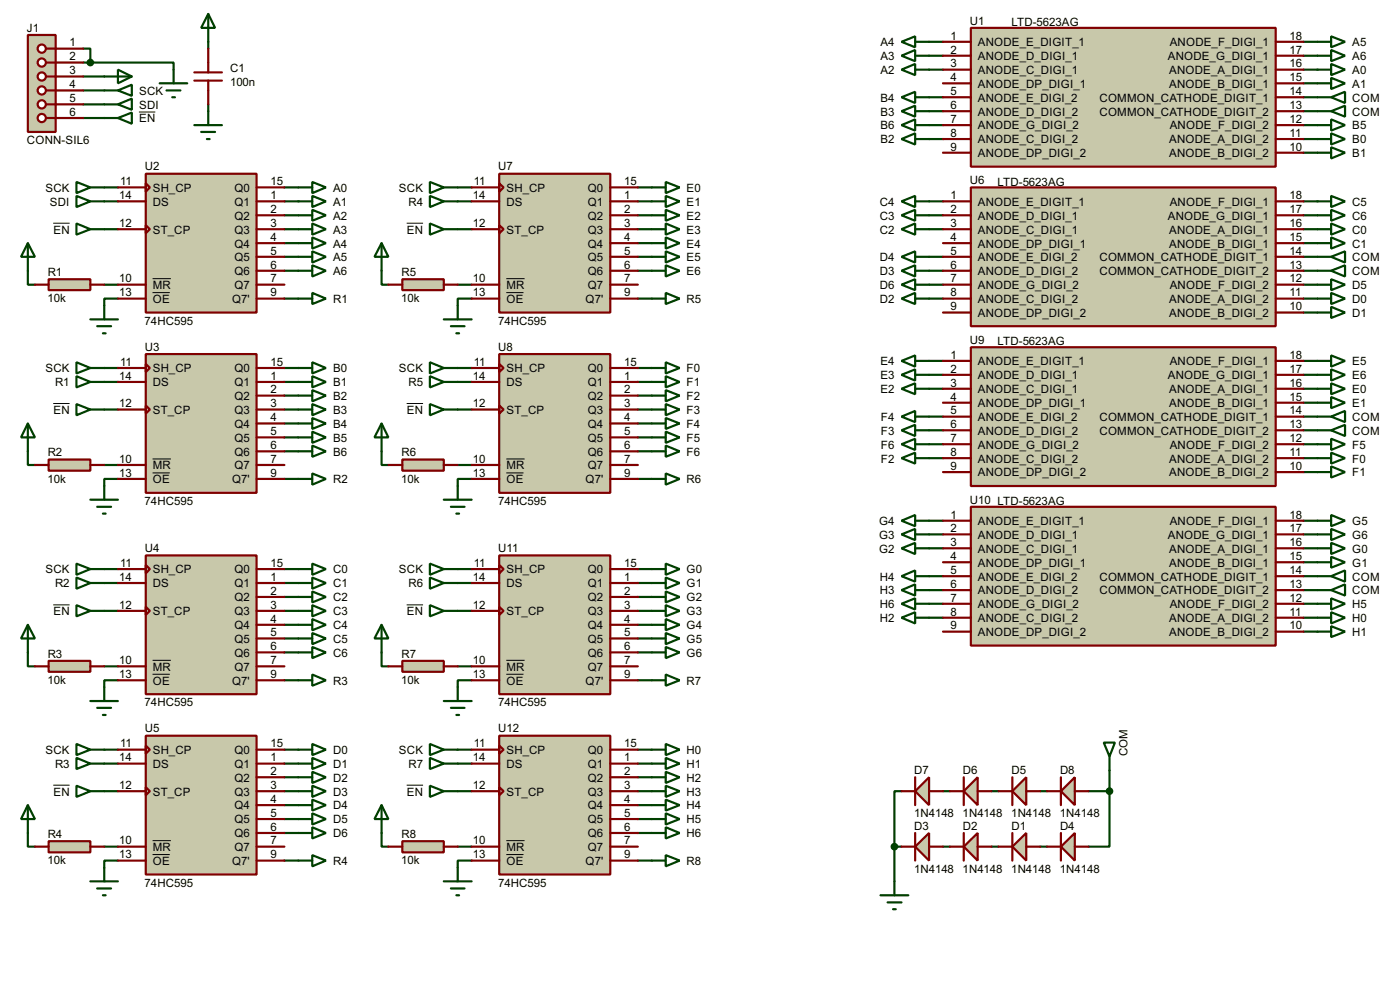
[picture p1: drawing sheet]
<svg xmlns="http://www.w3.org/2000/svg" width="256mm" height="180mm" viewBox="0 0 256 180" stroke-linecap="round" stroke-linejoin="round" font-family="sans-serif">
<g fill="none" stroke="#004000" stroke-width=".4">
<path d="M15.3 8.9h1.3v2.6M15.3 16.6h3.8M15.3 19.1h3.8M15.3 14h3.8M15.3 11.5h1.3M16.6 11.5h15.2v1.3M38.2 7.7v1.2M38.2 19.1v1.3M170.2 12.8h2.6M170.2 10.2h2.6M170.2 7.7h2.6M170.2 17.8h2.6"/>
<path d="M238.8 12.8h2.6M238.8 15.3h2.6M238.8 10.2h2.6M238.8 7.7h2.6M238.8 17.8h2.6M15.3 21.6h3.8M19.1 34.3h2.5M19.1 36.9h2.5M52.1 34.3h2.6M52.1 36.9h2.6M52.1 39.4h2.6M83.9 34.3h2.5"/>
<path d="M83.9 36.9h2.5M116.9 34.3h2.5M116.9 36.9h2.5M116.9 39.4h2.5M170.2 36.9h2.6M170.2 39.4h2.6M170.2 25.5h2.6M170.2 20.4h2.6M170.2 22.9h2.6M238.8 36.9h2.6M238.8 39.4h2.6M238.8 25.5h2.6"/>
<path d="M238.8 28h2.6M238.8 20.4h2.6M238.8 22.9h2.6M5.1 49.6v2.5h1.3M19.1 42h2.5M19.1 52.1h2.5M21.6 54.7h-2.5v1.2M52.1 42h2.6M52.1 44.5h2.6M52.1 47h2.6M52.1 49.6h2.6M52.1 54.7h2.6"/>
<path d="M69.9 49.6v2.5h1.3M83.9 42h2.5M83.9 52.1h2.5M86.4 54.7h-2.5v1.2M116.9 42h2.5M116.9 44.5h2.5M116.9 47h2.5M116.9 49.6h2.5M116.9 54.7h2.5M170.2 42h2.6M170.2 47h2.6M170.2 49.6h2.6"/>
<path d="M170.2 52.1h2.6M170.2 54.7h2.6M238.8 42h2.6M238.8 44.5h2.6M238.8 47h2.6M238.8 49.6h2.6M238.8 52.1h2.6M238.8 54.7h2.6M238.8 57.2h2.6M19.1 67.4h2.5M19.1 69.9h2.5M19.1 75h2.5"/>
<path d="M52.1 67.4h2.6M52.1 69.9h2.6M52.1 72.4h2.6M52.1 75h2.6M52.1 77.5h2.6M83.9 67.4h2.5M83.9 69.9h2.5M83.9 75h2.5M116.9 67.4h2.5M116.9 69.9h2.5M116.9 72.4h2.5M116.9 75h2.5"/>
<path d="M116.9 77.5h2.5M170.2 71.2h2.6M170.2 68.6h2.6M170.2 66.1h2.6M170.2 78.8h2.6M170.2 76.3h2.6M238.8 71.2h2.6M238.8 73.7h2.6M238.8 68.6h2.6M238.8 66.1h2.6M238.8 78.8h2.6M238.8 76.3h2.6"/>
<path d="M5.1 82.6v2.5h1.3M19.1 85.1h2.5M21.6 87.7h-2.5v1.3M52.1 80.1h2.6M52.1 82.6h2.6M52.1 87.7h2.6M69.9 82.6v2.5h1.3M83.9 85.1h2.5M86.4 87.7h-2.5v1.3M116.9 80.1h2.5M116.9 82.6h2.5M116.9 87.7h2.5"/>
<path d="M170.2 83.9h2.6M170.2 81.3h2.6M170.2 97.8h2.6M170.2 95.3h2.6M238.8 83.9h2.6M238.8 86.4h2.6M238.8 81.3h2.6M238.8 97.8h2.6M238.8 95.3h2.6M5.1 119.4v2.6h1.3M19.1 104.2h2.5M19.1 106.7h2.5"/>
<path d="M19.1 111.8h2.5M52.1 104.2h2.6M52.1 106.7h2.6M52.1 109.3h2.6M52.1 111.8h2.6M52.1 114.4h2.6M52.1 116.9h2.6M52.1 119.4h2.6M69.9 119.4v2.6h1.3M83.9 104.2h2.5M83.9 106.7h2.5M83.9 111.8h2.5"/>
<path d="M116.9 104.2h2.5M116.9 106.7h2.5M116.9 109.3h2.5M116.9 111.8h2.5M116.9 114.4h2.5M116.9 116.9h2.5M116.9 119.4h2.5M170.2 100.4h2.6M170.2 113.1h2.6M170.2 108h2.6M170.2 105.5h2.6M170.2 110.5h2.6"/>
<path d="M238.8 100.4h2.6M238.8 102.9h2.6M238.8 113.1h2.6M238.8 115.6h2.6M238.8 108h2.6M238.8 105.5h2.6M238.8 110.5h2.6M19.1 122h2.5M19.1 137.2h2.5M19.1 139.8h2.5M21.6 124.5h-2.5v1.3M52.1 124.5h2.6"/>
<path d="M52.1 137.2h2.6M52.1 139.8h2.6M83.9 122h2.5M83.9 137.2h2.5M83.9 139.8h2.5M86.4 124.5h-2.5v1.3M116.9 124.5h2.5M116.9 137.2h2.5M116.9 139.8h2.5M5.1 152.5v2.5h1.3M19.1 155h2.5M19.1 144.8h2.5"/>
<path d="M21.6 157.5h-2.5v1.3M52.1 142.3h2.6M52.1 144.8h2.6M52.1 147.4h2.6M52.1 149.9h2.6M52.1 152.5h2.6M52.1 157.5h2.6M69.9 152.5v2.5h1.3M83.9 155h2.5M83.9 144.8h2.5M86.4 157.5h-2.5v1.3M116.9 142.3h2.5"/>
<path d="M116.9 144.8h2.5M116.9 147.4h2.5M116.9 149.9h2.5M116.9 152.5h2.5M116.9 157.5h2.5M163.9 155h1.3M163.9 155v6.3M165.2 144.8h-1.3v10.2M172.8 155h1.2M172.8 144.8h1.2M181.7 155h1.2M181.7 144.8h1.2"/>
<path d="M190.6 155h1.2M190.6 144.8h1.2M199.4 144.8h3.9M203.3 144.8v10.2h-3.9M203.3 141v3.8"/>
</g>
<path d="M177.9 5.1h55.8v25.4h-55.8z" fill-rule="evenodd" fill="#c8c8aa" stroke="#800000" stroke-width=".4"/>
<g fill="none" stroke="#800000" stroke-width=".4">
<path d="M172.8 7.7h5.1M172.8 10.2h5.1M172.8 12.8h5.1M172.8 15.3h5.1M172.8 17.8h5.1M233.7 7.7h5.1M233.7 10.2h5.1M233.7 12.8h5.1M233.7 15.3h5.1M233.7 17.8h5.1M172.8 20.4h5.1M172.8 22.9h5.1"/>
<path d="M172.8 25.5h5.1M172.8 28h5.1M233.7 20.4h5.1M233.7 22.9h5.1M233.7 25.5h5.1M233.7 28h5.1"/>
</g>
<path d="M26.7 31.8h20.3v25.4h-20.3z" fill="#c8c8aa" stroke="#800000" stroke-width=".4"/>
<g fill="none" stroke="#800000" stroke-width=".4">
<path d="M21.6 34.3h5.1M21.6 36.9h5.1M26.7 33.6l.8 .7-.8 .8zM47 34.3h5.1M47 36.9h5.1M47 39.4h5.1M21.6 42h5.1M21.6 52.1h5.1M21.6 54.7h5.1M26.7 41.2l.8 .8-.8 .7zM47 42h5.1M47 44.5h5.1"/>
<path d="M47 47h5.1M47 49.6h5.1M47 52.1h5.1M47 54.7h5.1"/>
</g>
<path d="M9.8 40.9h3M28 51h3.3M28 53.6h3.1" fill="none" stroke="#000" stroke-width=".18"/>
<g fill="none" stroke="#004000" stroke-width=".4">
<path d="M165.2 12.8l2.5-1.1v2.1zM165.2 10.2l2.5-1v2zM165.2 7.7l2.5-1v2zM167.7 12.8h2.5M167.7 10.2h2.5M167.7 7.7h2.5M241.4 12.8h2.5M241.4 15.3h2.5M241.4 10.2h2.5M241.4 7.7h2.5M243.9 11.7l2.5 1.1-2.5 1zM243.9 14.3l2.5 1-2.5 1z"/>
<path d="M243.9 6.7l2.5 1-2.5 1zM243.9 9.2l2.5 1-2.5 1zM14 33.3l2.6 1-2.6 1.1zM14 35.9l2.6 1-2.6 1zM16.6 34.3h2.5M16.6 36.9h2.5M54.7 34.3h2.5M54.7 36.9h2.5M54.7 39.4h2.5M57.2 33.3l2.5 1-2.5 1.1zM57.2 35.9l2.5 1-2.5 1zM57.2 38.4l2.5 1-2.5 1z"/>
<path d="M14 40.9l2.6 1.1-2.6 1zM16.6 42h2.5M54.7 42h2.5M54.7 44.5h2.5M54.7 47h2.5M54.7 49.6h2.5M57.2 40.9l2.5 1.1-2.5 1zM57.2 43.5l2.5 1-2.5 1zM57.2 46l2.5 1-2.5 1.1zM57.2 48.6l2.5 1-2.5 1z"/>
</g>
<path d="M8.9 51.1h7.7v2h-7.7z" fill="#c8c8aa" stroke="#800000" stroke-width=".4"/>
<path d="M6.4 52.1h2.5M16.6 52.1h2.5" fill="none" stroke="#800000" stroke-width=".4"/>
<path d="M5.1 44.5l1.3 2.5h-2.5zM5.1 44.5v5.1M16.6 58.5h5M17.8 59.7h2.6M19.1 55.9v2.6M54.7 54.7h2.5M57.2 53.6l2.5 1.1-2.5 1zM18.9 61h.5" fill="none" stroke="#004000" stroke-width=".4"/>
<path d="M5.1 6.4h5.1v17.8h-5.1z" fill="#c8c8aa" stroke="#800000" stroke-width=".4"/>
<path d="M8.4 8.9h1.8" fill="none" stroke="#800000" stroke-width=".4"/>
<circle cx="7.6" cy="8.9" r=".75" fill="#feffff" stroke="#800000" stroke-width=".4"/>
<path d="M8.4 11.5h1.8" fill="none" stroke="#800000" stroke-width=".4"/>
<circle cx="7.6" cy="11.5" r=".75" fill="#feffff" stroke="#800000" stroke-width=".4"/>
<path d="M8.4 14h1.8" fill="none" stroke="#800000" stroke-width=".4"/>
<circle cx="7.6" cy="14" r=".75" fill="#feffff" stroke="#800000" stroke-width=".4"/>
<path d="M8.4 16.6h1.8" fill="none" stroke="#800000" stroke-width=".4"/>
<circle cx="7.6" cy="16.6" r=".75" fill="#feffff" stroke="#800000" stroke-width=".4"/>
<path d="M8.4 19.1h1.8" fill="none" stroke="#800000" stroke-width=".4"/>
<circle cx="7.6" cy="19.1" r=".75" fill="#feffff" stroke="#800000" stroke-width=".4"/>
<path d="M8.4 21.6h1.8" fill="none" stroke="#800000" stroke-width=".4"/>
<circle cx="7.6" cy="21.6" r=".75" fill="#feffff" stroke="#800000" stroke-width=".4"/>
<path d="M10.2 8.9h5.1M10.2 11.5h5.1M10.2 14h5.1M10.2 16.6h5.1M10.2 19.1h5.1M35.6 14.8h5.1M35.6 13.3h5.1M38.2 8.9v4.4M38.2 14.8v4.3M10.2 21.6h5.1" fill="none" stroke="#800000" stroke-width=".4"/>
<g fill="none" stroke="#004000" stroke-width=".4">
<path d="M19.1 16.6h2.5M19.1 19.1h2.5M19.1 14h5.1M21.6 16.6l2.6-1.1v2.1zM21.6 19.1l2.6-1v2zM21.6 12.8l2.6 1.2-2.6 1.3zM29.3 15.3h5M30.5 16.6h2.6M31.6 17.8h.5M31.8 12.8v2.5M38.2 2.6l1.2 2.5h-2.5zM38.2 2.6v5.1"/>
<path d="M19.1 21.6h2.5M21.6 21.6l2.6-1v2.1zM35.6 22.9h5.1M36.9 24.2h2.5M37.9 25.5h.5M38.2 20.4v2.5"/>
</g>
<path d="M25.5 20.5h3" fill="none" stroke="#000" stroke-width=".18"/>
<circle cx="16.5" cy="11.5" r=".5" fill="#004000" stroke="#004000" stroke-width=".4"/>
<path d="M26.7 64.8h20.3v25.4h-20.3z" fill="#c8c8aa" stroke="#800000" stroke-width=".4"/>
<g fill="none" stroke="#800000" stroke-width=".4">
<path d="M21.6 67.4h5.1M21.6 69.9h5.1M21.6 75h5.1M26.7 66.6l.8 .8-.8 .7zM26.7 74.2l.8 .8-.8 .7zM47 67.4h5.1M47 69.9h5.1M47 72.4h5.1M47 75h5.1M47 77.5h5.1M21.6 85.1h5.1M21.6 87.7h5.1"/>
<path d="M47 80.1h5.1M47 82.6h5.1M47 85.1h5.1M47 87.7h5.1"/>
</g>
<path d="M9.8 73.9h3M28 84h3.3M28 86.6h3.1" fill="none" stroke="#000" stroke-width=".18"/>
<g fill="none" stroke="#004000" stroke-width=".4">
<path d="M14 66.3l2.6 1.1-2.6 1zM14 68.9l2.6 1-2.6 1zM14 74l2.6 1-2.6 1zM16.6 67.4h2.5M16.6 69.9h2.5M16.6 75h2.5M54.7 67.4h2.5M54.7 69.9h2.5M54.7 72.4h2.5M54.7 75h2.5M54.7 77.5h2.5M57.2 66.3l2.5 1.1-2.5 1z"/>
<path d="M57.2 68.9l2.5 1-2.5 1zM57.2 71.4l2.5 1-2.5 1.1zM57.2 74l2.5 1-2.5 1zM57.2 76.5l2.5 1-2.5 1zM57.2 79l2.5 1.1-2.5 1zM54.7 80.1h2.5M54.7 82.6h2.5M57.2 81.6l2.5 1-2.5 1z"/>
</g>
<path d="M8.9 84.1h7.7v2.1h-7.7z" fill="#c8c8aa" stroke="#800000" stroke-width=".4"/>
<path d="M6.4 85.1h2.5M16.6 85.1h2.5" fill="none" stroke="#800000" stroke-width=".4"/>
<g fill="none" stroke="#004000" stroke-width=".4">
<path d="M165.2 17.8l2.5-1v2.1zM167.7 17.8h2.5M241.4 17.8h2.5M243.9 17.8l2.5-1v2.1zM165.2 25.5l2.5-1.1v2.1zM165.2 20.4l2.5-1v2zM165.2 22.9l2.5-1v2zM167.7 25.5h2.5M167.7 20.4h2.5M167.7 22.9h2.5M241.4 25.5h2.5M241.4 28h2.5"/>
<path d="M241.4 20.4h2.5M241.4 22.9h2.5M243.9 24.4l2.5 1.1-2.5 1zM243.9 27l2.5 1-2.5 1zM243.9 21.9l2.5 1-2.5 1zM243.9 20.4l2.5-1v2zM5.1 77.5l1.3 2.6h-2.5zM5.1 77.5v5.1M16.6 91.5h5M17.8 92.8h2.6M18.9 94h.5M19.1 89v2.5"/>
<path d="M54.7 87.7h2.5M57.2 86.7l2.5 1-2.5 1z"/>
</g>
<path d="M185.5 155l2.5-2.5v5z" fill="#c8c8aa" stroke="#800000" stroke-width=".4"/>
<path d="M182.9 155h2.6M185.5 152.5v5M188 155h2.6" fill="none" stroke="#800000" stroke-width=".4"/>
<path d="M176.6 155l2.5-2.5v5z" fill="#c8c8aa" stroke="#800000" stroke-width=".4"/>
<path d="M174 155h2.6M176.6 152.5v5M179.1 155h2.6" fill="none" stroke="#800000" stroke-width=".4"/>
<path d="M167.7 155l2.5-2.5v5z" fill="#c8c8aa" stroke="#800000" stroke-width=".4"/>
<path d="M165.2 155h2.5M167.7 152.5v5M170.2 155h2.6" fill="none" stroke="#800000" stroke-width=".4"/>
<path d="M202.2 135.9h2.1l-1 2.6zM203.3 138.5v2.5M161.3 163.9h5.1M162.6 165.2h2.6M163.6 166.4h.5M163.9 161.3v2.6" fill="none" stroke="#004000" stroke-width=".4"/>
<path d="M194.4 155l2.5-2.5v5z" fill="#c8c8aa" stroke="#800000" stroke-width=".4"/>
<path d="M191.8 155h2.6M194.4 152.5v5M196.9 155h2.5" fill="none" stroke="#800000" stroke-width=".4"/>
<path d="M26.7 101.7h20.3v25.4h-20.3z" fill="#c8c8aa" stroke="#800000" stroke-width=".4"/>
<g fill="none" stroke="#800000" stroke-width=".4">
<path d="M21.6 104.2h5.1M21.6 106.7h5.1M21.6 111.8h5.1M26.7 103.4l.8 .8-.8 .8zM26.7 111.1l.8 .7-.8 .8zM47 104.2h5.1M47 106.7h5.1M47 109.3h5.1M47 111.8h5.1M47 114.4h5.1M47 116.9h5.1M47 119.4h5.1"/>
<path d="M21.6 122h5.1M21.6 124.5h5.1M47 122h5.1M47 124.5h5.1"/>
</g>
<path d="M9.8 110.7h3M28 120.9h3.3M28 123.4h3.1" fill="none" stroke="#000" stroke-width=".18"/>
<g fill="none" stroke="#004000" stroke-width=".4">
<path d="M14 103.2l2.6 1-2.6 1zM14 105.7l2.6 1-2.6 1.1zM14 110.8l2.6 1-2.6 1zM16.6 104.2h2.5M16.6 106.7h2.5M16.6 111.8h2.5M54.7 104.2h2.5M54.7 106.7h2.5M54.7 109.3h2.5M54.7 111.8h2.5M54.7 114.4h2.5M54.7 116.9h2.5"/>
<path d="M54.7 119.4h2.5M57.2 103.2l2.5 1-2.5 1zM57.2 105.7l2.5 1-2.5 1.1zM57.2 108.3l2.5 1-2.5 1zM57.2 110.8l2.5 1-2.5 1zM57.2 113.3l2.5 1.1-2.5 1zM57.2 115.9l2.5 1-2.5 1zM57.2 118.4l2.5 1-2.5 1.1z"/>
</g>
<path d="M8.9 121h7.7v2h-7.7z" fill="#c8c8aa" stroke="#800000" stroke-width=".4"/>
<path d="M6.4 122h2.5M16.6 122h2.5" fill="none" stroke="#800000" stroke-width=".4"/>
<path d="M5.1 114.4l1.3 2.5h-2.5zM5.1 114.4v5M16.6 128.3h5M17.8 129.6h2.6M18.9 130.9h.5M19.1 125.8v2.5M54.7 124.5h2.5M57.2 123.5l2.5 1-2.5 1z" fill="none" stroke="#004000" stroke-width=".4"/>
<path d="M26.7 134.7h20.3v25.4h-20.3z" fill="#c8c8aa" stroke="#800000" stroke-width=".4"/>
<g fill="none" stroke="#800000" stroke-width=".4">
<path d="M21.6 137.2h5.1M21.6 139.8h5.1M26.7 136.5l.8 .7-.8 .8zM47 137.2h5.1M47 139.8h5.1M21.6 144.8h5.1M21.6 155h5.1M21.6 157.5h5.1M26.7 144.1l.8 .7-.8 .8zM47 142.3h5.1M47 144.8h5.1M47 147.4h5.1"/>
<path d="M47 149.9h5.1M47 152.5h5.1M47 155h5.1M47 157.5h5.1"/>
</g>
<path d="M9.8 143.7h3M28 153.9h3.3M28 156.4h3.1" fill="none" stroke="#000" stroke-width=".18"/>
<g fill="none" stroke="#004000" stroke-width=".4">
<path d="M14 136.2l2.6 1-2.6 1zM14 138.7l2.6 1.1-2.6 1zM16.6 137.2h2.5M16.6 139.8h2.5M54.7 137.2h2.5M54.7 139.8h2.5M57.2 136.2l2.5 1-2.5 1zM57.2 138.7l2.5 1.1-2.5 1zM14 143.8l2.6 1-2.6 1.1zM16.6 144.8h2.5M54.7 142.3h2.5M54.7 144.8h2.5"/>
<path d="M54.7 147.4h2.5M54.7 149.9h2.5M54.7 152.5h2.5M57.2 141.3l2.5 1-2.5 1zM57.2 143.8l2.5 1-2.5 1.1zM57.2 146.4l2.5 1-2.5 1zM57.2 148.9l2.5 1-2.5 1zM57.2 151.4l2.5 1.1-2.5 1z"/>
</g>
<path d="M8.9 154h7.7v2h-7.7z" fill="#c8c8aa" stroke="#800000" stroke-width=".4"/>
<path d="M6.4 155h2.5M16.6 155h2.5" fill="none" stroke="#800000" stroke-width=".4"/>
<path d="M5.1 147.4l1.3 2.5h-2.5zM5.1 147.4v5.1M19.1 158.8v2.5M54.7 157.5h2.5M57.2 156.5l2.5 1-2.5 1.1zM16.6 161.3h5M17.8 162.6h2.6M18.9 163.9h.5" fill="none" stroke="#004000" stroke-width=".4"/>
<path d="M177.9 34.3h55.8v25.4h-55.8z" fill-rule="evenodd" fill="#c8c8aa" stroke="#800000" stroke-width=".4"/>
<g fill="none" stroke="#800000" stroke-width=".4">
<path d="M172.8 36.9h5.1M172.8 39.4h5.1M233.7 36.9h5.1M233.7 39.4h5.1M172.8 42h5.1M172.8 44.5h5.1M172.8 47h5.1M172.8 49.6h5.1M172.8 52.1h5.1M172.8 54.7h5.1M172.8 57.2h5.1M233.7 42h5.1"/>
<path d="M233.7 44.5h5.1M233.7 47h5.1M233.7 49.6h5.1M233.7 52.1h5.1M233.7 54.7h5.1M233.7 57.2h5.1"/>
</g>
<g fill="none" stroke="#004000" stroke-width=".4">
<path d="M165.2 39.4l2.5-1v2zM165.2 36.9l2.5-1v2zM167.7 39.4h2.5M167.7 36.9h2.5M241.4 39.4h2.5M241.4 36.9h2.5M243.9 35.9l2.5 1-2.5 1zM243.9 38.4l2.5 1-2.5 1zM165.2 42l2.5-1.1v2.1zM165.2 54.7l2.5-1.1v2.1zM165.2 49.6l2.5-1v2zM165.2 47l2.5-1v2.1z"/>
<path d="M165.2 52.1l2.5-1v2zM167.7 42h2.5M167.7 54.7h2.5M167.7 49.6h2.5M167.7 47h2.5M167.7 52.1h2.5M241.4 42h2.5M241.4 44.5h2.5M241.4 54.7h2.5M241.4 57.2h2.5M241.4 49.6h2.5M241.4 47h2.5"/>
<path d="M241.4 52.1h2.5M243.9 40.9l2.5 1.1-2.5 1zM243.9 43.5l2.5 1-2.5 1zM243.9 53.6l2.5 1.1-2.5 1zM243.9 56.2l2.5 1-2.5 1zM243.9 51.1l2.5 1-2.5 1zM243.9 47l2.5-1v2.1zM243.9 49.6l2.5-1v2z"/>
</g>
<path d="M91.5 31.8h20.3v25.4h-20.3z" fill="#c8c8aa" stroke="#800000" stroke-width=".4"/>
<g fill="none" stroke="#800000" stroke-width=".4">
<path d="M86.4 34.3h5.1M86.4 36.9h5.1M91.5 33.6l.8 .7-.8 .8zM111.8 34.3h5.1M111.8 36.9h5.1M111.8 39.4h5.1M86.4 42h5.1M86.4 52.1h5.1M86.4 54.7h5.1M91.5 41.2l.8 .8-.8 .7zM111.8 42h5.1M111.8 44.5h5.1"/>
<path d="M111.8 47h5.1M111.8 49.6h5.1M111.8 52.1h5.1M111.8 54.7h5.1"/>
</g>
<path d="M74.5 40.9h3M92.8 51h3.3M92.8 53.6h3.1" fill="none" stroke="#000" stroke-width=".18"/>
<g fill="none" stroke="#004000" stroke-width=".4">
<path d="M78.8 33.3l2.5 1-2.5 1.1zM78.8 35.9l2.5 1-2.5 1zM81.3 34.3h2.6M81.3 36.9h2.6M119.4 34.3h2.6M119.4 36.9h2.6M119.4 39.4h2.6M122 33.3l2.5 1-2.5 1.1zM122 35.9l2.5 1-2.5 1zM122 38.4l2.5 1-2.5 1zM78.8 40.9l2.5 1.1-2.5 1zM81.3 42h2.6"/>
<path d="M119.4 42h2.6M119.4 44.5h2.6M119.4 47h2.6M119.4 49.6h2.6M122 40.9l2.5 1.1-2.5 1zM122 43.5l2.5 1-2.5 1zM122 46l2.5 1-2.5 1.1zM122 48.6l2.5 1-2.5 1z"/>
</g>
<path d="M73.7 51.1h7.6v2h-7.6z" fill="#c8c8aa" stroke="#800000" stroke-width=".4"/>
<path d="M71.2 52.1h2.5M81.3 52.1h2.6" fill="none" stroke="#800000" stroke-width=".4"/>
<path d="M69.9 44.5l1.3 2.5h-2.6zM69.9 44.5v5.1M81.3 58.5h5.1M82.6 59.7h2.5M83.9 55.9v2.6M119.4 54.7h2.6M122 53.6l2.5 1.1-2.5 1zM83.6 61h.5" fill="none" stroke="#004000" stroke-width=".4"/>
<path d="M91.5 64.8h20.3v25.4h-20.3z" fill="#c8c8aa" stroke="#800000" stroke-width=".4"/>
<g fill="none" stroke="#800000" stroke-width=".4">
<path d="M86.4 67.4h5.1M86.4 69.9h5.1M86.4 75h5.1M91.5 66.6l.8 .8-.8 .7zM91.5 74.2l.8 .8-.8 .7zM111.8 67.4h5.1M111.8 69.9h5.1M111.8 72.4h5.1M111.8 75h5.1M111.8 77.5h5.1M86.4 85.1h5.1M86.4 87.7h5.1"/>
<path d="M111.8 80.1h5.1M111.8 82.6h5.1M111.8 85.1h5.1M111.8 87.7h5.1"/>
</g>
<path d="M74.5 73.9h3M92.8 84h3.3M92.8 86.6h3.1" fill="none" stroke="#000" stroke-width=".18"/>
<g fill="none" stroke="#004000" stroke-width=".4">
<path d="M78.8 66.3l2.5 1.1-2.5 1zM78.8 68.9l2.5 1-2.5 1zM78.8 74l2.5 1-2.5 1zM81.3 67.4h2.6M81.3 69.9h2.6M81.3 75h2.6M119.4 67.4h2.6M119.4 69.9h2.6M119.4 72.4h2.6M119.4 75h2.6M119.4 77.5h2.6M122 66.3l2.5 1.1-2.5 1z"/>
<path d="M122 68.9l2.5 1-2.5 1zM122 71.4l2.5 1-2.5 1.1zM122 74l2.5 1-2.5 1zM122 76.5l2.5 1-2.5 1zM122 79l2.5 1.1-2.5 1zM119.4 80.1h2.6M119.4 82.6h2.6M122 81.6l2.5 1-2.5 1z"/>
</g>
<path d="M73.7 84.1h7.6v2.1h-7.6z" fill="#c8c8aa" stroke="#800000" stroke-width=".4"/>
<path d="M71.2 85.1h2.5M81.3 85.1h2.6" fill="none" stroke="#800000" stroke-width=".4"/>
<path d="M69.9 77.5l1.3 2.6h-2.6zM69.9 77.5v5.1M81.3 91.5h5.1M82.6 92.8h2.5M83.6 94h.5M83.9 89v2.5M119.4 87.7h2.6M122 86.7l2.5 1-2.5 1z" fill="none" stroke="#004000" stroke-width=".4"/>
<path d="M177.9 63.6h55.8v25.4h-55.8z" fill-rule="evenodd" fill="#c8c8aa" stroke="#800000" stroke-width=".4"/>
<g fill="none" stroke="#800000" stroke-width=".4">
<path d="M172.8 66.1h5.1M172.8 68.6h5.1M172.8 71.2h5.1M172.8 73.7h5.1M172.8 76.3h5.1M172.8 78.8h5.1M233.7 66.1h5.1M233.7 68.6h5.1M233.7 71.2h5.1M233.7 73.7h5.1M233.7 76.3h5.1M233.7 78.8h5.1"/>
<path d="M172.8 81.3h5.1M172.8 83.9h5.1M172.8 86.4h5.1M233.7 81.3h5.1M233.7 83.9h5.1M233.7 86.4h5.1"/>
</g>
<g fill="none" stroke="#004000" stroke-width=".4">
<path d="M165.2 71.2l2.5-1v2zM165.2 68.6l2.5-1v2.1zM165.2 66.1l2.5-1v2zM165.2 78.8l2.5-1v2zM165.2 76.3l2.5-1.1v2.1zM167.7 71.2h2.5M167.7 68.6h2.5M167.7 66.1h2.5M167.7 78.8h2.5M167.7 76.3h2.5M241.4 71.2h2.5M241.4 73.7h2.5"/>
<path d="M241.4 68.6h2.5M241.4 66.1h2.5M241.4 78.8h2.5M241.4 76.3h2.5M243.9 70.2l2.5 1-2.5 1zM243.9 72.7l2.5 1-2.5 1zM243.9 65.1l2.5 1-2.5 1zM243.9 67.6l2.5 1-2.5 1.1zM243.9 76.3l2.5-1.1v2.1zM243.9 78.8l2.5-1v2zM165.2 83.9l2.5-1v2zM165.2 81.3l2.5-1v2.1z"/>
<path d="M167.7 83.9h2.5M167.7 81.3h2.5M241.4 83.9h2.5M241.4 86.4h2.5M241.4 81.3h2.5M243.9 82.9l2.5 1-2.5 1zM243.9 85.4l2.5 1-2.5 1zM243.9 80.3l2.5 1-2.5 1.1z"/>
</g>
<path d="M177.9 92.8h55.8v25.4h-55.8z" fill-rule="evenodd" fill="#c8c8aa" stroke="#800000" stroke-width=".4"/>
<g fill="none" stroke="#800000" stroke-width=".4">
<path d="M172.8 95.3h5.1M172.8 97.8h5.1M233.7 95.3h5.1M233.7 97.8h5.1M172.8 100.4h5.1M172.8 102.9h5.1M172.8 105.5h5.1M172.8 108h5.1M172.8 110.5h5.1M172.8 113.1h5.1M172.8 115.6h5.1M233.7 100.4h5.1"/>
<path d="M233.7 102.9h5.1M233.7 105.5h5.1M233.7 108h5.1M233.7 110.5h5.1M233.7 113.1h5.1M233.7 115.6h5.1"/>
</g>
<g fill="none" stroke="#004000" stroke-width=".4">
<path d="M165.2 97.8l2.5-1v2.1zM165.2 95.3l2.5-1v2zM167.7 97.8h2.5M167.7 95.3h2.5M241.4 97.8h2.5M241.4 95.3h2.5M243.9 99.4l2.5 1-2.5 1zM243.9 94.3l2.5 1-2.5 1zM243.9 96.8l2.5 1-2.5 1.1zM165.2 100.4l2.5-1v2zM165.2 113.1l2.5-1v2zM165.2 108l2.5-1v2z"/>
<path d="M165.2 105.5l2.5-1.1v2.1zM165.2 110.5l2.5-1v2.1zM167.7 100.4h2.5M167.7 113.1h2.5M167.7 108h2.5M167.7 105.5h2.5M167.7 110.5h2.5M241.4 100.4h2.5M241.4 102.9h2.5M241.4 113.1h2.5M241.4 115.6h2.5M241.4 108h2.5"/>
<path d="M241.4 105.5h2.5M241.4 110.5h2.5M243.9 101.9l2.5 1-2.5 1zM243.9 112.1l2.5 1-2.5 1zM243.9 114.6l2.5 1-2.5 1zM243.9 109.5l2.5 1-2.5 1.1zM243.9 105.5l2.5-1.1v2.1zM243.9 108l2.5-1v2z"/>
</g>
<path d="M91.5 101.7h20.3v25.4h-20.3z" fill="#c8c8aa" stroke="#800000" stroke-width=".4"/>
<g fill="none" stroke="#800000" stroke-width=".4">
<path d="M86.4 104.2h5.1M86.4 106.7h5.1M86.4 111.8h5.1M91.5 103.4l.8 .8-.8 .8zM91.5 111.1l.8 .7-.8 .8zM111.8 104.2h5.1M111.8 106.7h5.1M111.8 109.3h5.1M111.8 111.8h5.1M111.8 114.4h5.1M111.8 116.9h5.1M111.8 119.4h5.1"/>
<path d="M86.4 122h5.1M86.4 124.5h5.1M111.8 122h5.1M111.8 124.5h5.1"/>
</g>
<path d="M74.5 110.7h3M92.8 120.9h3.3M92.8 123.4h3.1" fill="none" stroke="#000" stroke-width=".18"/>
<g fill="none" stroke="#004000" stroke-width=".4">
<path d="M78.8 103.2l2.5 1-2.5 1zM78.8 105.7l2.5 1-2.5 1.1zM78.8 110.8l2.5 1-2.5 1zM81.3 104.2h2.6M81.3 106.7h2.6M81.3 111.8h2.6M119.4 104.2h2.6M119.4 106.7h2.6M119.4 109.3h2.6M119.4 111.8h2.6M119.4 114.4h2.6M119.4 116.9h2.6"/>
<path d="M119.4 119.4h2.6M122 103.2l2.5 1-2.5 1zM122 105.7l2.5 1-2.5 1.1zM122 108.3l2.5 1-2.5 1zM122 110.8l2.5 1-2.5 1zM122 113.3l2.5 1.1-2.5 1zM122 115.9l2.5 1-2.5 1zM122 118.4l2.5 1-2.5 1.1z"/>
</g>
<path d="M73.7 121h7.6v2h-7.6z" fill="#c8c8aa" stroke="#800000" stroke-width=".4"/>
<path d="M71.2 122h2.5M81.3 122h2.6" fill="none" stroke="#800000" stroke-width=".4"/>
<path d="M69.9 114.4l1.3 2.5h-2.6zM69.9 114.4v5M81.3 128.3h5.1M82.6 129.6h2.5M83.6 130.9h.5M83.9 125.8v2.5M119.4 124.5h2.6M122 123.5l2.5 1-2.5 1z" fill="none" stroke="#004000" stroke-width=".4"/>
<path d="M91.5 134.7h20.3v25.4h-20.3z" fill="#c8c8aa" stroke="#800000" stroke-width=".4"/>
<g fill="none" stroke="#800000" stroke-width=".4">
<path d="M86.4 137.2h5.1M86.4 139.8h5.1M91.5 136.5l.8 .7-.8 .8zM111.8 137.2h5.1M111.8 139.8h5.1M86.4 144.8h5.1M86.4 155h5.1M86.4 157.5h5.1M91.5 144.1l.8 .7-.8 .8zM111.8 142.3h5.1M111.8 144.8h5.1M111.8 147.4h5.1"/>
<path d="M111.8 149.9h5.1M111.8 152.5h5.1M111.8 155h5.1M111.8 157.5h5.1"/>
</g>
<path d="M74.5 143.7h3M92.8 153.9h3.3M92.8 156.4h3.1" fill="none" stroke="#000" stroke-width=".18"/>
<g fill="none" stroke="#004000" stroke-width=".4">
<path d="M78.8 136.2l2.5 1-2.5 1zM78.8 138.7l2.5 1.1-2.5 1zM81.3 137.2h2.6M81.3 139.8h2.6M119.4 137.2h2.6M119.4 139.8h2.6M122 136.2l2.5 1-2.5 1zM122 138.7l2.5 1.1-2.5 1zM78.8 143.8l2.5 1-2.5 1.1zM81.3 144.8h2.6M119.4 142.3h2.6M119.4 144.8h2.6"/>
<path d="M119.4 147.4h2.6M119.4 149.9h2.6M119.4 152.5h2.6M122 141.3l2.5 1-2.5 1zM122 143.8l2.5 1-2.5 1.1zM122 146.4l2.5 1-2.5 1zM122 148.9l2.5 1-2.5 1zM122 151.4l2.5 1.1-2.5 1z"/>
</g>
<path d="M73.7 154h7.6v2h-7.6z" fill="#c8c8aa" stroke="#800000" stroke-width=".4"/>
<path d="M71.2 155h2.5M81.3 155h2.6" fill="none" stroke="#800000" stroke-width=".4"/>
<path d="M69.9 147.4l1.3 2.5h-2.6zM69.9 147.4v5.1M83.9 158.8v2.5M119.4 157.5h2.6M122 156.5l2.5 1-2.5 1.1zM81.3 161.3h5.1M82.6 162.6h2.5M83.6 163.9h.5" fill="none" stroke="#004000" stroke-width=".4"/>
<path d="M185.5 144.8l2.5-2.5v5.1z" fill="#c8c8aa" stroke="#800000" stroke-width=".4"/>
<path d="M182.9 144.8h2.6M185.5 142.3v5.1M188 144.8h2.6" fill="none" stroke="#800000" stroke-width=".4"/>
<path d="M179.1 142.3v5.1l-2.5-2.6z" fill="#c8c8aa" stroke="#800000" stroke-width=".4"/>
<path d="M174 144.8h2.6M176.6 142.3v5.1M179.1 144.8h2.6" fill="none" stroke="#800000" stroke-width=".4"/>
<path d="M167.7 144.8l2.5-2.5v5.1z" fill="#c8c8aa" stroke="#800000" stroke-width=".4"/>
<path d="M165.2 144.8h2.5M167.7 142.3v5.1M170.2 144.8h2.6" fill="none" stroke="#800000" stroke-width=".4"/>
<path d="M194.4 144.8l2.5-2.5v5.1z" fill="#c8c8aa" stroke="#800000" stroke-width=".4"/>
<path d="M191.8 144.8h2.6M194.4 142.3v5.1M196.9 144.8h2.5" fill="none" stroke="#800000" stroke-width=".4"/>
<g fill="#004000" stroke="#004000" stroke-width=".4">
<circle cx="203.2" cy="144.8" r=".5"/>
<circle cx="163.8" cy="155" r=".5"/>
</g>
<g font-size="2.4">
<text x="4.9" y="5.8">J1</text>
<text x="177.7" y="4.5">U1</text>
<text x="185.3" y="4.8">LTD-5623AG</text>
<text x="12.8" y="8.5">1</text>
<text x="12.8" y="11.1">2</text>
<text x="161.3" y="11">A3</text>
<text x="161.3" y="8.5">A4</text>
<text x="174.2" y="7.2">1</text>
<text x="174.2" y="9.8">2</text>
<text x="179.1" y="8.5">ANODE_E_DIGIT_1</text>
<text x="179.1" y="11">ANODE_D_DIGI_1</text>
<text x="213.9" y="11">ANODE_G_DIGI_1</text>
<text x="214.3" y="8.5">ANODE_F_DIGI_1</text>
<text x="236.3" y="7.2">18</text>
<text x="236.3" y="9.8">17</text>
<text x="247.7" y="8.5">A5</text>
<text x="247.7" y="11">A6</text>
<text x="12.8" y="13.6">3</text>
<text x="12.8" y="16.2">4</text>
<text x="25.5" y="17.3">SCK</text>
<text x="42.2" y="15.8">100n</text>
<text x="42.2" y="13.2">C1</text>
<text x="161.3" y="13.6">A2</text>
<text x="174.2" y="12.3">3</text>
<text x="174.2" y="14.8">4</text>
<text x="174.2" y="17.4">5</text>
<text x="179.1" y="13.6">ANODE_C_DIGI_1</text>
<text x="179.1" y="16.1">ANODE_DP_DIGI_1</text>
<text x="214.2" y="13.6">ANODE_A_DIGI_1</text>
<text x="214.2" y="16.1">ANODE_B_DIGI_1</text>
<text x="236.3" y="12.3">16</text>
<text x="236.3" y="14.8">15</text>
<text x="236.3" y="17.4">14</text>
<text x="247.7" y="13.6">A0</text>
<text x="247.7" y="16.1">A1</text>
<text x="12.8" y="18.7">5</text>
<text x="12.8" y="21.2">6</text>
<text x="25.5" y="19.9">SDI</text>
<text x="25.5" y="22.4">EN</text>
<text x="161.3" y="21.2">B3</text>
<text x="161.3" y="18.6">B4</text>
<text x="161.3" y="23.7">B6</text>
<text x="174.2" y="19.9">6</text>
<text x="174.2" y="22.5">7</text>
<text x="179.1" y="18.6">ANODE_E_DIGI_2</text>
<text x="179.1" y="21.2">ANODE_D_DIGI_2</text>
<text x="179.1" y="23.7">ANODE_G_DIGI_2</text>
<text x="201.4" y="18.6">COMMON_CATHODE_DIGIT_1</text>
<text x="201.4" y="21.2">COMMON_CATHODE_DIGIT_2</text>
<text x="214.3" y="23.7">ANODE_F_DIGI_2</text>
<text x="236.3" y="19.9">13</text>
<text x="236.3" y="22.5">12</text>
<text x="247.7" y="23.7">B5</text>
<text x="247.7" y="18.6">COM</text>
<text x="247.7" y="21.2">COM</text>
<text x="4.9" y="26.4">CONN-SIL6</text>
<text x="161.3" y="26.3">B2</text>
<text x="174.2" y="25">8</text>
<text x="174.2" y="27.5">9</text>
<text x="179.1" y="26.3">ANODE_C_DIGI_2</text>
<text x="179.1" y="28.8">ANODE_DP_DIGI_2</text>
<text x="214.2" y="26.3">ANODE_A_DIGI_2</text>
<text x="214.2" y="28.8">ANODE_B_DIGI_2</text>
<text x="236.3" y="25">11</text>
<text x="236.3" y="27.5">10</text>
<text x="247.7" y="26.3">B0</text>
<text x="247.7" y="28.8">B1</text>
<text x="8.3" y="35.1">SCK</text>
<text x="22" y="33.9">11</text>
<text x="26.5" y="31.2">U2</text>
<text x="28" y="35.1">SH_CP</text>
<text x="42.9" y="35.1">Q0</text>
<text x="49.6" y="33.9">15</text>
<text x="61" y="35.1">A0</text>
<text x="73.1" y="35.1">SCK</text>
<text x="86.8" y="33.9">11</text>
<text x="91.3" y="31.2">U7</text>
<text x="92.8" y="35.1">SH_CP</text>
<text x="107.7" y="35.1">Q0</text>
<text x="114.4" y="33.9">15</text>
<text x="125.8" y="35.1">E0</text>
<text x="177.7" y="33.7">U6</text>
<text x="182.7" y="34">LTD-5623AG</text>
<text x="9.1" y="37.7">SDI</text>
<text x="21.9" y="41.6">12</text>
<text x="21.9" y="36.5">14</text>
<text x="28" y="37.7">DS</text>
<text x="42.9" y="37.7">Q1</text>
<text x="42.9" y="40.2">Q2</text>
<text x="49.6" y="36.5">1</text>
<text x="49.6" y="39">2</text>
<text x="49.6" y="41.6">3</text>
<text x="61" y="37.7">A1</text>
<text x="61" y="40.2">A2</text>
<text x="74.8" y="37.7">R4</text>
<text x="86.7" y="41.6">12</text>
<text x="86.7" y="36.5">14</text>
<text x="92.8" y="37.7">DS</text>
<text x="107.7" y="37.7">Q1</text>
<text x="107.7" y="40.2">Q2</text>
<text x="114.4" y="36.5">1</text>
<text x="114.4" y="39">2</text>
<text x="114.4" y="41.6">3</text>
<text x="125.8" y="37.7">E1</text>
<text x="125.8" y="40.2">E2</text>
<text x="161.2" y="40.2">C3</text>
<text x="161.2" y="37.7">C4</text>
<text x="174.2" y="36.5">1</text>
<text x="174.2" y="39">2</text>
<text x="174.2" y="41.6">3</text>
<text x="179.1" y="37.7">ANODE_E_DIGIT_1</text>
<text x="179.1" y="40.2">ANODE_D_DIGI_1</text>
<text x="213.9" y="40.2">ANODE_G_DIGI_1</text>
<text x="214.3" y="37.7">ANODE_F_DIGI_1</text>
<text x="236.3" y="36.5">18</text>
<text x="236.3" y="39">17</text>
<text x="236.3" y="41.6">16</text>
<text x="247.7" y="37.7">C5</text>
<text x="247.7" y="40.2">C6</text>
<text x="9.8" y="42.7">EN</text>
<text x="28" y="42.7">ST_CP</text>
<text x="42.9" y="42.7">Q3</text>
<text x="42.9" y="45.3">Q4</text>
<text x="42.9" y="47.8">Q5</text>
<text x="49.6" y="44.1">4</text>
<text x="49.6" y="46.6">5</text>
<text x="61" y="42.7">A3</text>
<text x="61" y="45.3">A4</text>
<text x="61" y="47.8">A5</text>
<text x="74.5" y="42.7">EN</text>
<text x="92.8" y="42.7">ST_CP</text>
<text x="107.7" y="42.7">Q3</text>
<text x="107.7" y="45.3">Q4</text>
<text x="107.7" y="47.8">Q5</text>
<text x="114.4" y="44.1">4</text>
<text x="114.4" y="46.6">5</text>
<text x="125.8" y="42.7">E3</text>
<text x="125.8" y="45.3">E4</text>
<text x="125.8" y="47.8">E5</text>
<text x="161.2" y="42.7">C2</text>
<text x="161.2" y="47.8">D4</text>
<text x="174.2" y="44.1">4</text>
<text x="174.2" y="46.6">5</text>
<text x="179.1" y="42.7">ANODE_C_DIGI_1</text>
<text x="179.1" y="45.3">ANODE_DP_DIGI_1</text>
<text x="179.1" y="47.8">ANODE_E_DIGI_2</text>
<text x="201.4" y="47.8">COMMON_CATHODE_DIGIT_1</text>
<text x="214.2" y="42.7">ANODE_A_DIGI_1</text>
<text x="214.2" y="45.3">ANODE_B_DIGI_1</text>
<text x="236.3" y="44.1">15</text>
<text x="236.3" y="46.6">14</text>
<text x="247.7" y="42.7">C0</text>
<text x="247.7" y="45.3">C1</text>
<text x="247.7" y="47.8">COM</text>
<text x="8.7" y="50.5">R1</text>
<text x="21.9" y="51.7">10</text>
<text x="28" y="52.9">MR</text>
<text x="42.9" y="50.4">Q6</text>
<text x="42.9" y="52.9">Q7</text>
<text x="49.6" y="49.2">6</text>
<text x="49.6" y="51.7">7</text>
<text x="61" y="50.4">A6</text>
<text x="73.5" y="50.5">R5</text>
<text x="86.7" y="51.7">10</text>
<text x="92.8" y="52.9">MR</text>
<text x="107.7" y="50.4">Q6</text>
<text x="107.7" y="52.9">Q7</text>
<text x="114.4" y="49.2">6</text>
<text x="114.4" y="51.7">7</text>
<text x="125.8" y="50.4">E6</text>
<text x="161.2" y="50.4">D3</text>
<text x="161.2" y="52.9">D6</text>
<text x="174.2" y="49.2">6</text>
<text x="174.2" y="51.7">7</text>
<text x="179.1" y="50.4">ANODE_D_DIGI_2</text>
<text x="179.1" y="52.9">ANODE_G_DIGI_2</text>
<text x="201.4" y="50.4">COMMON_CATHODE_DIGIT_2</text>
<text x="214.3" y="52.9">ANODE_F_DIGI_2</text>
<text x="236.3" y="49.2">13</text>
<text x="236.3" y="51.7">12</text>
<text x="247.7" y="52.9">D5</text>
<text x="247.7" y="50.4">COM</text>
<text x="8.7" y="55.3">10k</text>
<text x="21.9" y="54.3">13</text>
<text x="26.5" y="59.4">74HC595</text>
<text x="28" y="55.4">OE</text>
<text x="42.5" y="55.4">Q7'</text>
<text x="49.6" y="54.3">9</text>
<text x="61" y="55.4">R1</text>
<text x="73.5" y="55.3">10k</text>
<text x="86.7" y="54.3">13</text>
<text x="91.3" y="59.4">74HC595</text>
<text x="92.8" y="55.4">OE</text>
<text x="107.3" y="55.4">Q7'</text>
<text x="114.4" y="54.3">9</text>
<text x="125.8" y="55.4">R5</text>
<text x="161.2" y="55.4">D2</text>
<text x="174.2" y="54.3">8</text>
<text x="174.2" y="56.8">9</text>
<text x="179.1" y="55.4">ANODE_C_DIGI_2</text>
<text x="179.1" y="58">ANODE_DP_DIGI_2</text>
<text x="214.2" y="55.4">ANODE_A_DIGI_2</text>
<text x="214.2" y="58">ANODE_B_DIGI_2</text>
<text x="236.3" y="54.3">11</text>
<text x="236.3" y="56.8">10</text>
<text x="247.7" y="55.4">D0</text>
<text x="247.7" y="58">D1</text>
<text x="26.5" y="64.2">U3</text>
<text x="91.3" y="64.2">U8</text>
<text x="174.2" y="65.6">1</text>
<text x="177.7" y="63">U9</text>
<text x="182.7" y="63.2">LTD-5623AG</text>
<text x="236.3" y="65.6">18</text>
<text x="8.3" y="68.1">SCK</text>
<text x="10.1" y="70.7">R1</text>
<text x="21.9" y="69.5">14</text>
<text x="22" y="67">11</text>
<text x="28" y="68.1">SH_CP</text>
<text x="28" y="70.7">DS</text>
<text x="42.9" y="68.1">Q0</text>
<text x="42.9" y="70.7">Q1</text>
<text x="49.6" y="67">15</text>
<text x="49.6" y="69.5">1</text>
<text x="49.6" y="72">2</text>
<text x="61" y="68.1">B0</text>
<text x="61" y="70.7">B1</text>
<text x="73.1" y="68.1">SCK</text>
<text x="74.8" y="70.7">R5</text>
<text x="86.7" y="69.5">14</text>
<text x="86.8" y="67">11</text>
<text x="92.8" y="68.1">SH_CP</text>
<text x="92.8" y="70.7">DS</text>
<text x="107.7" y="68.1">Q0</text>
<text x="107.7" y="70.7">Q1</text>
<text x="114.4" y="67">15</text>
<text x="114.4" y="69.5">1</text>
<text x="114.4" y="72">2</text>
<text x="125.8" y="68.1">F0</text>
<text x="125.8" y="70.7">F1</text>
<text x="161.3" y="72">E2</text>
<text x="161.3" y="69.4">E3</text>
<text x="161.3" y="66.9">E4</text>
<text x="174.2" y="68.2">2</text>
<text x="174.2" y="70.8">3</text>
<text x="179.1" y="66.9">ANODE_E_DIGIT_1</text>
<text x="179.1" y="69.4">ANODE_D_DIGI_1</text>
<text x="179.1" y="72">ANODE_C_DIGI_1</text>
<text x="213.9" y="69.4">ANODE_G_DIGI_1</text>
<text x="214.2" y="72">ANODE_A_DIGI_1</text>
<text x="214.3" y="66.9">ANODE_F_DIGI_1</text>
<text x="236.3" y="68.2">17</text>
<text x="236.3" y="70.8">16</text>
<text x="247.7" y="72">E0</text>
<text x="247.7" y="66.9">E5</text>
<text x="247.7" y="69.4">E6</text>
<text x="9.8" y="75.8">EN</text>
<text x="21.9" y="74.6">12</text>
<text x="28" y="75.8">ST_CP</text>
<text x="42.9" y="73.2">Q2</text>
<text x="42.9" y="75.8">Q3</text>
<text x="49.6" y="74.6">3</text>
<text x="49.6" y="77.1">4</text>
<text x="61" y="73.2">B2</text>
<text x="61" y="75.8">B3</text>
<text x="74.5" y="75.8">EN</text>
<text x="86.7" y="74.6">12</text>
<text x="92.8" y="75.8">ST_CP</text>
<text x="107.7" y="73.2">Q2</text>
<text x="107.7" y="75.8">Q3</text>
<text x="114.4" y="74.6">3</text>
<text x="114.4" y="77.1">4</text>
<text x="125.8" y="73.2">F2</text>
<text x="125.8" y="75.8">F3</text>
<text x="161.4" y="77.1">F4</text>
<text x="174.2" y="73.3">4</text>
<text x="174.2" y="75.8">5</text>
<text x="179.1" y="74.5">ANODE_DP_DIGI_1</text>
<text x="179.1" y="77.1">ANODE_E_DIGI_2</text>
<text x="201.4" y="77.1">COMMON_CATHODE_DIGIT_1</text>
<text x="214.2" y="74.5">ANODE_B_DIGI_1</text>
<text x="236.3" y="73.3">15</text>
<text x="236.3" y="75.8">14</text>
<text x="247.7" y="74.5">E1</text>
<text x="247.7" y="77.1">COM</text>
<text x="8.7" y="83.5">R2</text>
<text x="42.9" y="78.3">Q4</text>
<text x="42.9" y="80.8">Q5</text>
<text x="42.9" y="83.4">Q6</text>
<text x="49.6" y="79.7">5</text>
<text x="49.6" y="82.2">6</text>
<text x="61" y="78.3">B4</text>
<text x="61" y="80.8">B5</text>
<text x="61" y="83.4">B6</text>
<text x="73.5" y="83.5">R6</text>
<text x="107.7" y="78.3">Q4</text>
<text x="107.7" y="80.8">Q5</text>
<text x="107.7" y="83.4">Q6</text>
<text x="114.4" y="79.7">5</text>
<text x="114.4" y="82.2">6</text>
<text x="125.8" y="78.3">F4</text>
<text x="125.8" y="80.8">F5</text>
<text x="125.8" y="83.4">F6</text>
<text x="161.4" y="79.6">F3</text>
<text x="161.4" y="82.1">F6</text>
<text x="174.2" y="78.3">6</text>
<text x="174.2" y="80.9">7</text>
<text x="174.2" y="83.5">8</text>
<text x="179.1" y="79.6">ANODE_D_DIGI_2</text>
<text x="179.1" y="82.1">ANODE_G_DIGI_2</text>
<text x="201.4" y="79.6">COMMON_CATHODE_DIGIT_2</text>
<text x="214.3" y="82.1">ANODE_F_DIGI_2</text>
<text x="236.3" y="78.3">13</text>
<text x="236.3" y="80.9">12</text>
<text x="236.3" y="83.5">11</text>
<text x="247.7" y="82.1">F5</text>
<text x="247.7" y="79.6">COM</text>
<text x="8.7" y="88.4">10k</text>
<text x="21.9" y="84.7">10</text>
<text x="21.9" y="87.3">13</text>
<text x="28" y="85.9">MR</text>
<text x="28" y="88.5">OE</text>
<text x="42.5" y="88.5">Q7'</text>
<text x="42.9" y="85.9">Q7</text>
<text x="49.6" y="84.7">7</text>
<text x="49.6" y="87.3">9</text>
<text x="61" y="88.5">R2</text>
<text x="73.5" y="88.4">10k</text>
<text x="86.7" y="84.7">10</text>
<text x="86.7" y="87.3">13</text>
<text x="92.8" y="85.9">MR</text>
<text x="92.8" y="88.5">OE</text>
<text x="107.3" y="88.5">Q7'</text>
<text x="107.7" y="85.9">Q7</text>
<text x="114.4" y="84.7">7</text>
<text x="114.4" y="87.3">9</text>
<text x="125.8" y="88.5">R6</text>
<text x="161.4" y="84.7">F2</text>
<text x="174.2" y="86">9</text>
<text x="179.1" y="84.7">ANODE_C_DIGI_2</text>
<text x="179.1" y="87.2">ANODE_DP_DIGI_2</text>
<text x="214.2" y="84.7">ANODE_A_DIGI_2</text>
<text x="214.2" y="87.2">ANODE_B_DIGI_2</text>
<text x="236.3" y="86">10</text>
<text x="247.7" y="84.7">F0</text>
<text x="247.7" y="87.2">F1</text>
<text x="26.5" y="92.4">74HC595</text>
<text x="91.3" y="92.4">74HC595</text>
<text x="174.2" y="94.9">1</text>
<text x="177.7" y="92.2">U10 LTD-5623AG</text>
<text x="236.3" y="94.9">18</text>
<text x="26.5" y="101.1">U4</text>
<text x="91.3" y="101.1">U11</text>
<text x="161" y="101.2">G2</text>
<text x="161" y="98.6">G3</text>
<text x="161" y="96.1">G4</text>
<text x="174.2" y="97.4">2</text>
<text x="174.2" y="100">3</text>
<text x="179.1" y="96.1">ANODE_E_DIGIT_1</text>
<text x="179.1" y="98.6">ANODE_D_DIGI_1</text>
<text x="179.1" y="101.2">ANODE_C_DIGI_1</text>
<text x="213.9" y="98.6">ANODE_G_DIGI_1</text>
<text x="214.2" y="101.2">ANODE_A_DIGI_1</text>
<text x="214.3" y="96.1">ANODE_F_DIGI_1</text>
<text x="236.3" y="97.4">17</text>
<text x="236.3" y="100">16</text>
<text x="247.7" y="101.2">G0</text>
<text x="247.7" y="96.1">G5</text>
<text x="247.7" y="98.6">G6</text>
<text x="8.3" y="105">SCK</text>
<text x="10.1" y="107.5">R2</text>
<text x="21.9" y="106.3">14</text>
<text x="22" y="103.8">11</text>
<text x="28" y="105">SH_CP</text>
<text x="28" y="107.5">DS</text>
<text x="42.9" y="105">Q0</text>
<text x="42.9" y="107.5">Q1</text>
<text x="49.6" y="103.8">15</text>
<text x="49.6" y="106.3">1</text>
<text x="61" y="105">C0</text>
<text x="61" y="107.5">C1</text>
<text x="73.1" y="105">SCK</text>
<text x="74.8" y="107.5">R6</text>
<text x="86.7" y="106.3">14</text>
<text x="86.8" y="103.8">11</text>
<text x="92.8" y="105">SH_CP</text>
<text x="92.8" y="107.5">DS</text>
<text x="107.7" y="105">Q0</text>
<text x="107.7" y="107.5">Q1</text>
<text x="114.4" y="103.8">15</text>
<text x="114.4" y="106.3">1</text>
<text x="125.8" y="105">G0</text>
<text x="125.8" y="107.5">G1</text>
<text x="161.2" y="106.3">H4</text>
<text x="174.2" y="102.5">4</text>
<text x="174.2" y="105.1">5</text>
<text x="174.2" y="107.6">6</text>
<text x="179.1" y="103.7">ANODE_DP_DIGI_1</text>
<text x="179.1" y="106.3">ANODE_E_DIGI_2</text>
<text x="201.4" y="106.3">COMMON_CATHODE_DIGIT_1</text>
<text x="214.2" y="103.7">ANODE_B_DIGI_1</text>
<text x="236.3" y="102.5">15</text>
<text x="236.3" y="105.1">14</text>
<text x="236.3" y="107.6">13</text>
<text x="247.7" y="103.7">G1</text>
<text x="247.7" y="106.3">COM</text>
<text x="9.8" y="112.6">EN</text>
<text x="21.9" y="111.4">12</text>
<text x="28" y="112.6">ST_CP</text>
<text x="42.9" y="110.1">Q2</text>
<text x="42.9" y="112.6">Q3</text>
<text x="49.6" y="108.9">2</text>
<text x="49.6" y="111.4">3</text>
<text x="49.6" y="114">4</text>
<text x="61" y="110.1">C2</text>
<text x="61" y="112.6">C3</text>
<text x="74.5" y="112.6">EN</text>
<text x="86.7" y="111.4">12</text>
<text x="92.8" y="112.6">ST_CP</text>
<text x="107.7" y="110.1">Q2</text>
<text x="107.7" y="112.6">Q3</text>
<text x="114.4" y="108.9">2</text>
<text x="114.4" y="111.4">3</text>
<text x="114.4" y="114">4</text>
<text x="125.8" y="110.1">G2</text>
<text x="125.8" y="112.6">G3</text>
<text x="161.2" y="113.9">H2</text>
<text x="161.2" y="108.8">H3</text>
<text x="161.2" y="111.3">H6</text>
<text x="174.2" y="110.1">7</text>
<text x="174.2" y="112.7">8</text>
<text x="179.1" y="108.8">ANODE_D_DIGI_2</text>
<text x="179.1" y="111.3">ANODE_G_DIGI_2</text>
<text x="179.1" y="113.9">ANODE_C_DIGI_2</text>
<text x="201.4" y="108.8">COMMON_CATHODE_DIGIT_2</text>
<text x="214.2" y="113.9">ANODE_A_DIGI_2</text>
<text x="214.3" y="111.3">ANODE_F_DIGI_2</text>
<text x="236.3" y="110.1">12</text>
<text x="236.3" y="112.7">11</text>
<text x="247.7" y="113.9">H0</text>
<text x="247.7" y="111.3">H5</text>
<text x="247.7" y="108.8">COM</text>
<text x="42.9" y="115.2">Q4</text>
<text x="42.9" y="117.7">Q5</text>
<text x="49.6" y="116.5">5</text>
<text x="49.6" y="119">6</text>
<text x="61" y="115.2">C4</text>
<text x="61" y="117.7">C5</text>
<text x="107.7" y="115.2">Q4</text>
<text x="107.7" y="117.7">Q5</text>
<text x="114.4" y="116.5">5</text>
<text x="114.4" y="119">6</text>
<text x="125.8" y="115.2">G4</text>
<text x="125.8" y="117.7">G5</text>
<text x="174.2" y="115.2">9</text>
<text x="179.1" y="116.4">ANODE_DP_DIGI_2</text>
<text x="214.2" y="116.4">ANODE_B_DIGI_2</text>
<text x="236.3" y="115.2">10</text>
<text x="247.7" y="116.4">H1</text>
<text x="8.7" y="125.2">10k</text>
<text x="8.7" y="120.4">R3</text>
<text x="21.9" y="121.6">10</text>
<text x="21.9" y="124.1">13</text>
<text x="28" y="122.8">MR</text>
<text x="28" y="125.3">OE</text>
<text x="42.5" y="125.3">Q7'</text>
<text x="42.9" y="120.2">Q6</text>
<text x="42.9" y="122.8">Q7</text>
<text x="49.6" y="121.6">7</text>
<text x="49.6" y="124.1">9</text>
<text x="61" y="120.2">C6</text>
<text x="61" y="125.3">R3</text>
<text x="73.5" y="125.2">10k</text>
<text x="73.5" y="120.4">R7</text>
<text x="86.7" y="121.6">10</text>
<text x="86.7" y="124.1">13</text>
<text x="92.8" y="122.8">MR</text>
<text x="92.8" y="125.3">OE</text>
<text x="107.3" y="125.3">Q7'</text>
<text x="107.7" y="120.2">Q6</text>
<text x="107.7" y="122.8">Q7</text>
<text x="114.4" y="121.6">7</text>
<text x="114.4" y="124.1">9</text>
<text x="125.8" y="120.2">G6</text>
<text x="125.8" y="125.3">R7</text>
<text x="26.5" y="129.3">74HC595</text>
<text x="91.3" y="129.3">74HC595</text>
<text x="22" y="136.8">11</text>
<text x="26.5" y="134.1">U5</text>
<text x="49.6" y="136.8">15</text>
<text x="86.8" y="136.8">11</text>
<text x="91.3" y="134.1">U12</text>
<text x="114.4" y="136.8">15</text>
<text x="8.3" y="138">SCK</text>
<text x="10.1" y="140.6">R3</text>
<text x="21.9" y="139.4">14</text>
<text x="28" y="138">SH_CP</text>
<text x="28" y="140.6">DS</text>
<text x="42.9" y="138">Q0</text>
<text x="42.9" y="140.6">Q1</text>
<text x="42.9" y="143.1">Q2</text>
<text x="49.6" y="139.4">1</text>
<text x="49.6" y="141.9">2</text>
<text x="61" y="138">D0</text>
<text x="61" y="140.6">D1</text>
<text x="61" y="143.1">D2</text>
<text x="73.1" y="138">SCK</text>
<text x="74.8" y="140.6">R7</text>
<text x="86.7" y="139.4">14</text>
<text x="92.8" y="138">SH_CP</text>
<text x="92.8" y="140.6">DS</text>
<text x="107.7" y="138">Q0</text>
<text x="107.7" y="140.6">Q1</text>
<text x="107.7" y="143.1">Q2</text>
<text x="114.4" y="139.4">1</text>
<text x="114.4" y="141.9">2</text>
<text x="125.8" y="138">H0</text>
<text x="125.8" y="140.6">H1</text>
<text x="125.8" y="143.1">H2</text>
<text x="167.5" y="141.7">D7</text>
<text x="176.4" y="141.7">D6</text>
<text x="185.3" y="141.7">D5</text>
<text x="194.2" y="141.7">D8</text>
<text x="206.6" y="138.4" transform="rotate(-90 206.6 138.4)">COM</text>
<text x="9.8" y="145.6">EN</text>
<text x="21.9" y="144.4">12</text>
<text x="28" y="145.6">ST_CP</text>
<text x="42.9" y="145.6">Q3</text>
<text x="42.9" y="148.2">Q4</text>
<text x="49.6" y="144.4">3</text>
<text x="49.6" y="147">4</text>
<text x="49.6" y="149.5">5</text>
<text x="61" y="145.6">D3</text>
<text x="61" y="148.2">D4</text>
<text x="74.5" y="145.6">EN</text>
<text x="86.7" y="144.4">12</text>
<text x="92.8" y="145.6">ST_CP</text>
<text x="107.7" y="145.6">Q3</text>
<text x="107.7" y="148.2">Q4</text>
<text x="114.4" y="144.4">3</text>
<text x="114.4" y="147">4</text>
<text x="114.4" y="149.5">5</text>
<text x="125.8" y="145.6">H3</text>
<text x="125.8" y="148.2">H4</text>
<text x="167.5" y="149.6">1N4148</text>
<text x="176.4" y="149.6">1N4148</text>
<text x="185.3" y="149.6">1N4148</text>
<text x="194.2" y="149.6">1N4148</text>
<text x="8.7" y="153.4">R4</text>
<text x="21.9" y="154.6">10</text>
<text x="28" y="155.8">MR</text>
<text x="42.9" y="150.7">Q5</text>
<text x="42.9" y="153.3">Q6</text>
<text x="42.9" y="155.8">Q7</text>
<text x="49.6" y="152.1">6</text>
<text x="49.6" y="154.6">7</text>
<text x="61" y="150.7">D5</text>
<text x="61" y="153.3">D6</text>
<text x="73.5" y="153.4">R8</text>
<text x="86.7" y="154.6">10</text>
<text x="92.8" y="155.8">MR</text>
<text x="107.7" y="150.7">Q5</text>
<text x="107.7" y="153.3">Q6</text>
<text x="107.7" y="155.8">Q7</text>
<text x="114.4" y="152.1">6</text>
<text x="114.4" y="154.6">7</text>
<text x="125.8" y="150.7">H5</text>
<text x="125.8" y="153.3">H6</text>
<text x="167.5" y="151.9">D3</text>
<text x="176.4" y="151.9">D2</text>
<text x="185.3" y="151.9">D1</text>
<text x="194.2" y="151.9">D4</text>
<text x="8.7" y="158.2">10k</text>
<text x="21.9" y="157.1">13</text>
<text x="28" y="158.3">OE</text>
<text x="42.5" y="158.3">Q7'</text>
<text x="49.6" y="157.1">9</text>
<text x="61" y="158.3">R4</text>
<text x="73.5" y="158.2">10k</text>
<text x="86.7" y="157.1">13</text>
<text x="92.8" y="158.3">OE</text>
<text x="107.3" y="158.3">Q7'</text>
<text x="114.4" y="157.1">9</text>
<text x="125.8" y="158.3">R8</text>
<text x="167.5" y="159.7">1N4148</text>
<text x="176.4" y="159.7">1N4148</text>
<text x="185.3" y="159.7">1N4148</text>
<text x="194.2" y="159.7">1N4148</text>
<text x="26.5" y="162.3">74HC595</text>
<text x="91.3" y="162.3">74HC595</text>
</g>
</svg>
